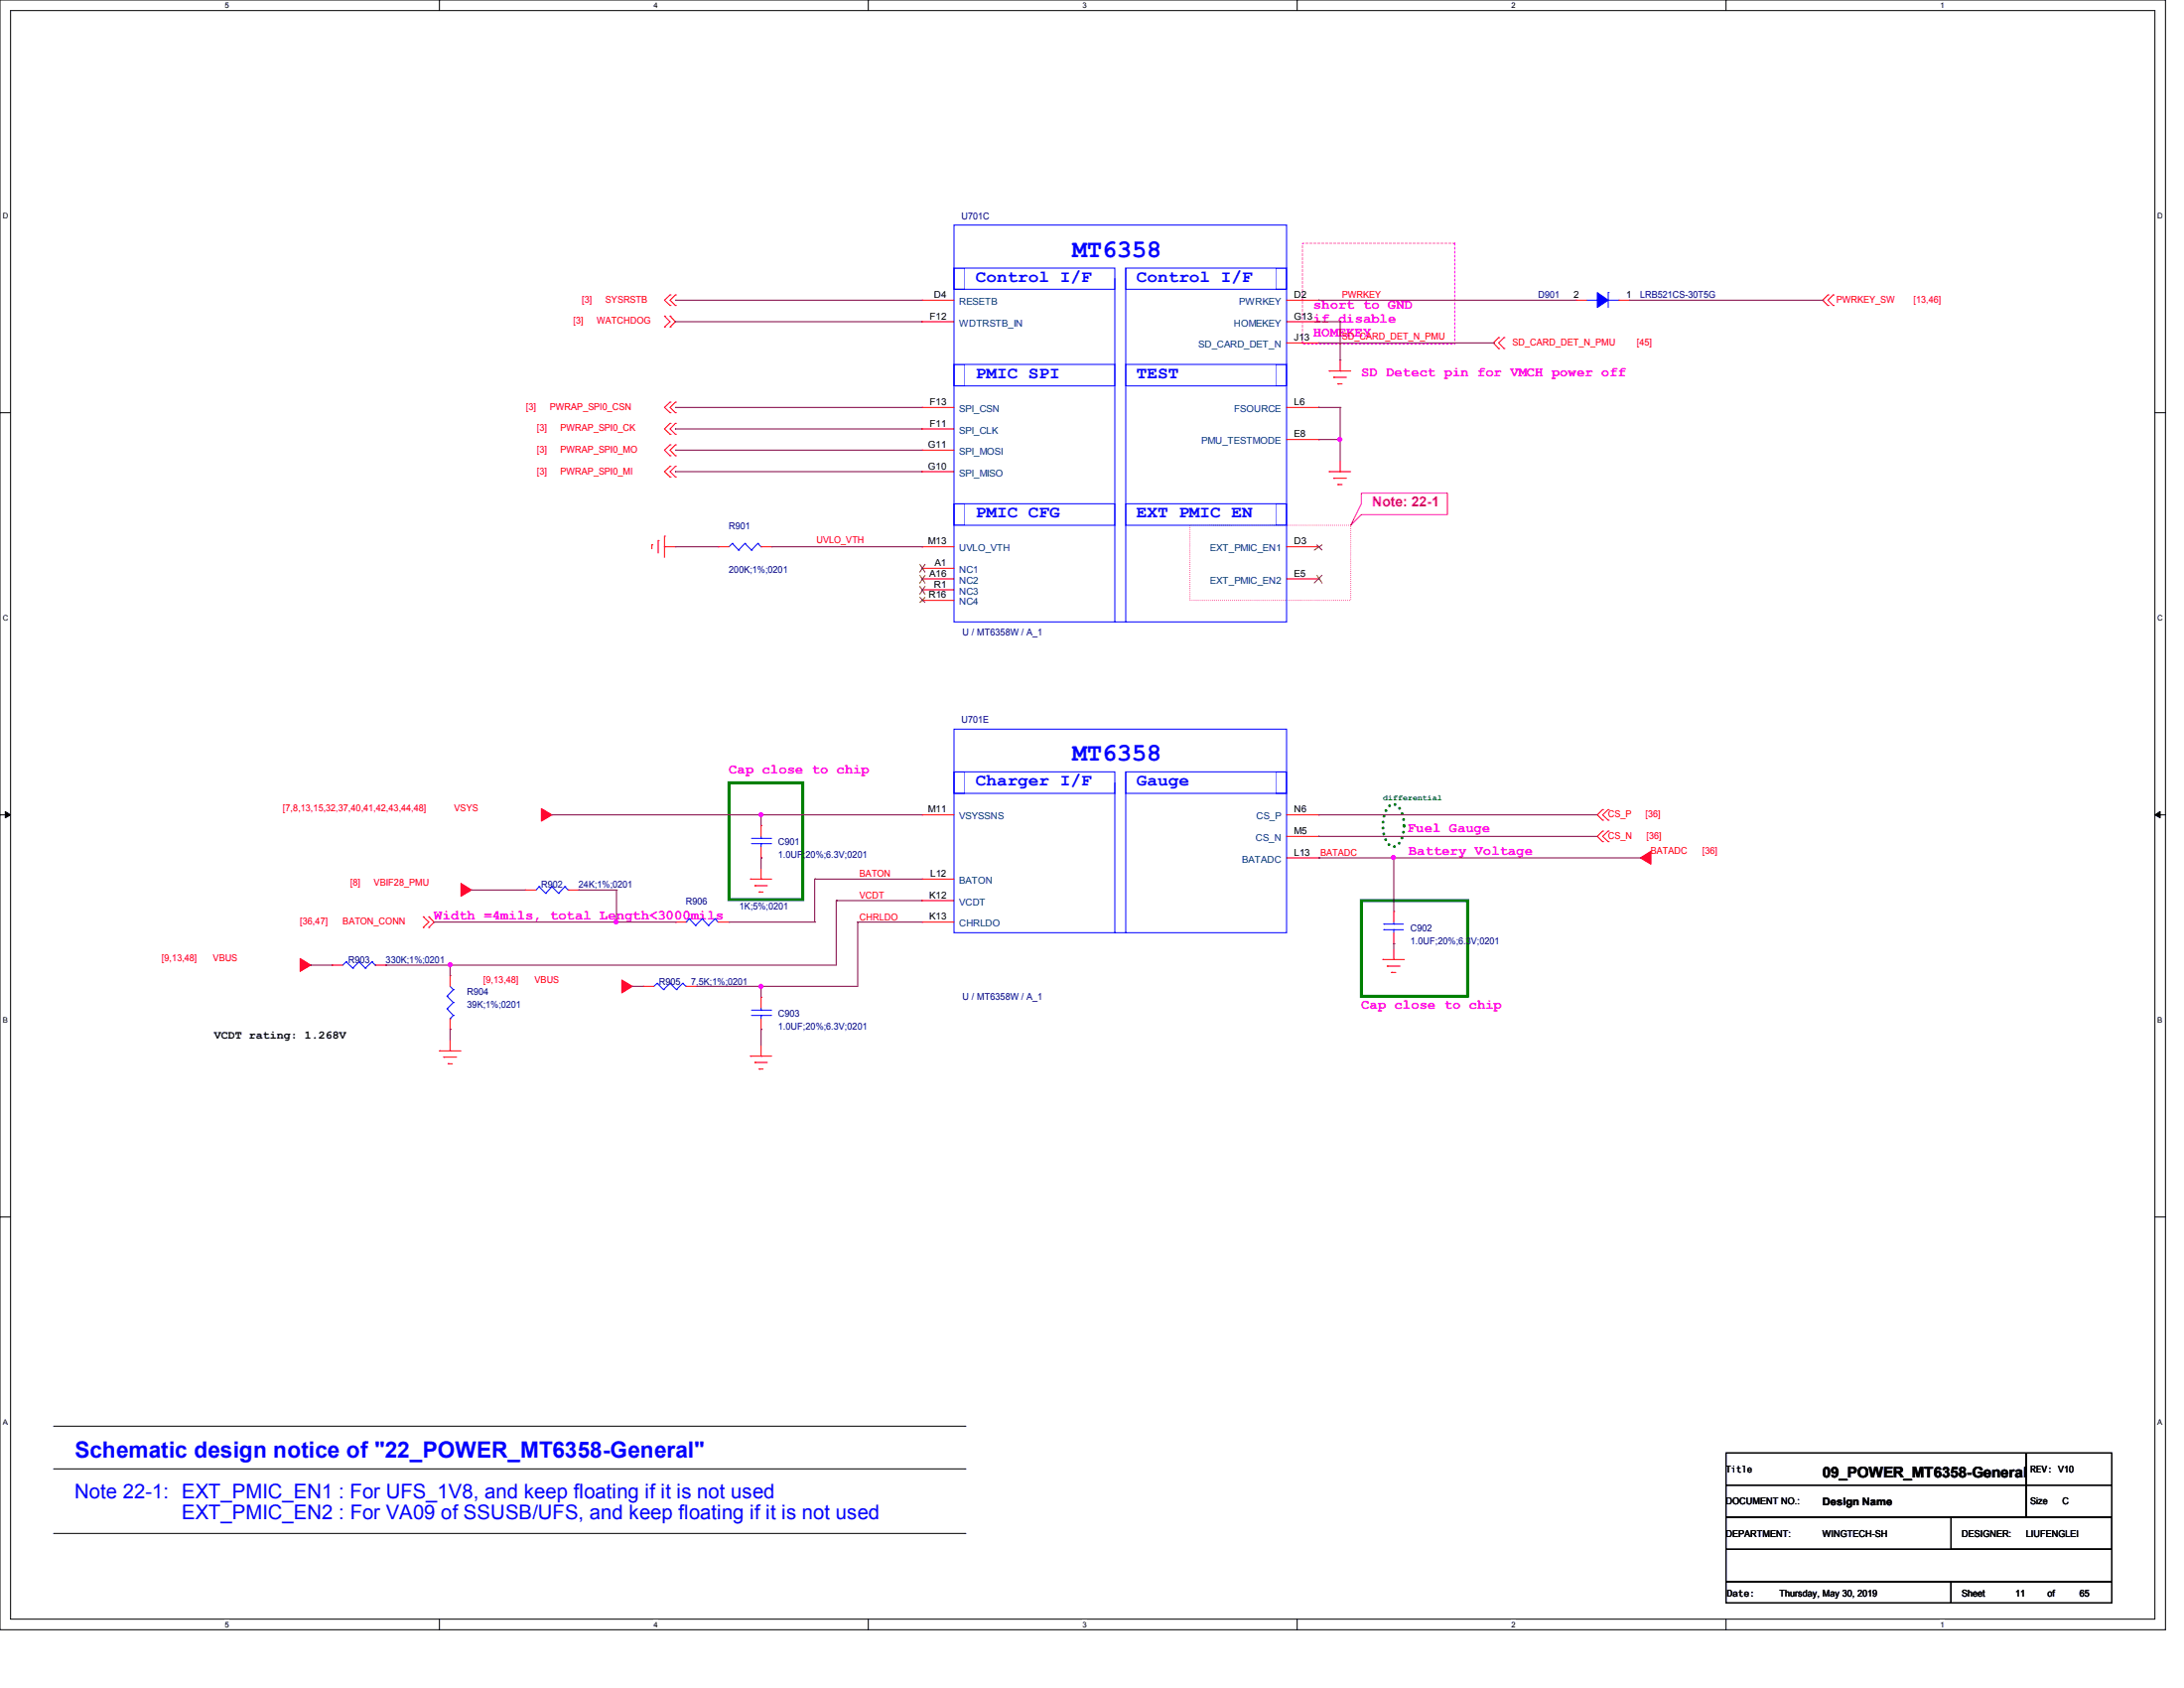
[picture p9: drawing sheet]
<svg xmlns="http://www.w3.org/2000/svg" width="279mm" height="216mm" viewBox="0 0 279 216" stroke-linecap="round" stroke-linejoin="round" font-family="sans-serif">
<path d="M0 0h277v208.4h-277zM1.4 1.4h274.3v205.7h-274.3z" fill="none" stroke="#000" stroke-width=".13"/>
<g fill="#fff">
<path d="M28.8 .1h.5v1.1h-.5z"/>
<path d="M28.8 207.2h.5v1.1h-.5z"/>
</g>
<path d="M56.2 0v1.4M56.2 207.1v1.3" fill="none" stroke="#000" stroke-width=".13"/>
<g fill="#fff">
<path d="M83.7 .1h.5v1.1h-.5z"/>
<path d="M83.7 207.2h.5v1.1h-.5z"/>
</g>
<path d="M111.1 0v1.4M111.1 207.1v1.3" fill="none" stroke="#000" stroke-width=".13"/>
<g fill="#fff">
<path d="M138.5 .1h.6v1.1h-.6z"/>
<path d="M138.5 207.2h.6v1.1h-.6z"/>
</g>
<path d="M165.9 0v1.4M165.9 207.1v1.3" fill="none" stroke="#000" stroke-width=".13"/>
<g fill="#fff">
<path d="M193.4 .1h.5v1.1h-.5z"/>
<path d="M193.4 207.2h.5v1.1h-.5z"/>
</g>
<path d="M220.8 0v1.4M220.8 207.1v1.3" fill="none" stroke="#000" stroke-width=".13"/>
<g fill="#fff">
<path d="M248.2 .1h.6v1.1h-.6z"/>
<path d="M248.2 207.2h.6v1.1h-.6z"/>
<path d="M.3 27.1h.8v1.1h-.8z"/>
<path d="M276 27.1h.7v1.1h-.7z"/>
<path d="M.3 78.5h.8v1.1h-.8z"/>
<path d="M276 78.5h.7v1.1h-.7z"/>
</g>
<path d="M0 52.8h1.4M275.7 52.8h1.3" fill="none" stroke="#000" stroke-width=".13"/>
<g fill="#fff">
<path d="M.3 129.9h.7v1.1h-.7z"/>
<path d="M276 129.9h.6v1.1h-.6z"/>
</g>
<path d="M0 104.2h1.4M275.7 104.2h1.3" fill="none" stroke="#000" stroke-width=".13"/>
<path d="M.7 103.8l.7 .4-.7 .4zM275.7 104.2l.7-.4v.8z" fill="#000" stroke="#000" stroke-width=".13"/>
<g fill="#fff">
<path d="M.3 181.4h.7v1.1h-.7z"/>
<path d="M276 181.4h.6v1.1h-.6z"/>
</g>
<g fill="none" stroke="#000" stroke-width=".13">
<path d="M0 155.7h1.4M275.7 155.7h1.3M6.9 182.4h116.5M6.9 187.9h116.5M6.9 196.1h116.5M123.4 182.4h.1M123.4 187.9h.1M123.4 196.1h.1M220.8 185.8h38.4v4.1h-38.4zM220.8 189.9h38.4v4.2h-38.4zM220.8 198.2h49.4v4.1h-49.4zM220.8 194.1h49.4v4.1h-49.4z"/>
<path d="M249.6 194.1h20.6v4.1h-20.6zM259.2 185.8h11v4.1h-11zM259.2 189.9h11v4.2h-11zM220.8 202.3h28.8v2.7h-28.8zM249.6 202.3h20.6v2.7h-20.6z"/>
</g>
<path d="M166.6 31.1h19.5v12.9h-19.5z" fill="none" stroke="#f0f" stroke-width=".13" stroke-dasharray=".3 .3"/>
<path d="M177.6 103.2a.82 .82 0 0 1 1.3 0 4.4 4.4 0 0 1 0 4.7 .82 .82 0 0 1-1.3 0 4.4 4.4 0 0 1 0-4.7z" fill="none" stroke="#008000" stroke-width=".38" stroke-dasharray="0 .8"/>
<path d="M93.3 100.1h9.4v15h-9.4zM174.2 115.2h13.5v12.2h-13.5z" fill="none" stroke="#008000" stroke-width=".38"/>
<path d="M174.2 63.1h11v2.7h-11l-1.4 1.4 1.4-2.8z" fill="none" stroke="#ff0080" stroke-width=".13"/>
<path d="M152.2 67.2h20.6v9.6h-20.6z" fill="none" stroke="#ff0080" stroke-width=".13" stroke-dasharray="0 .3"/>
<g fill="none" stroke="#f00" stroke-width=".13">
<path d="M85.7 37.7h.1M85.7 39.1h.1M85.7 37.7l-.7 .7 .7 .7M86.4 37.7h.1M86.4 39.1h.1M86.4 37.7l-.7 .7 .7 .7M117.9 38.4h4.1M117.9 38.4h.1M164.6 38.4h4.1M168.7 38.4h.1M201.6 38.4h.1M201.6 38.4h1.4"/>
<path d="M207.1 38.4h1.3M208.4 38.4h.1M233.8 39.1h.1M233.8 37.7h.1M233.8 37.7l-.6 .7 .6 .7M234.5 37.7h.1M234.5 39.1h.1M234.5 37.7l-.7 .7 .7 .7M85 40.4l.7 .7-.7 .7M85 40.4h.1M85 41.8h.1M85.7 40.4l.7 .7-.7 .7"/>
<path d="M85.7 51.4h.1M85.7 52.8h.1M85.7 54.1h.1M85.7 55.5h.1M85.7 56.9h.1M85.7 58.3h.1M85.7 59.6h.1M85.7 41.8h.1M85.7 40.4h.1M85.7 51.4l-.7 .7 .7 .7M85.7 54.1l-.7 .8 .7 .6M85.7 56.9l-.7 .7 .7 .7"/>
<path d="M85.7 59.6l-.7 .7 .7 .7M86.4 51.4h.1M86.4 52.8h.1M86.4 54.1h.1M86.4 55.5h.1M86.4 56.9h.1M86.4 58.3h.1M86.4 59.6h.1M86.4 51.4l-.7 .7 .7 .7M86.4 54.1l-.7 .8 .7 .6M86.4 56.9l-.7 .7 .7 .7M86.4 59.6l-.7 .7 .7 .7"/>
<path d="M117.9 41.1h4.1M117.9 52.1h4.1M117.9 54.9h4.1M117.9 57.6h4.1M117.9 41.1h.1M117.9 52.1h.1M117.9 54.9h.1M117.9 57.6h.1M164.6 41.1h4.1M164.6 52.1h4.1M164.6 56.2h4.1M164.6 43.9h4.1"/>
<path d="M168.7 41.1h.1M168.7 56.2h.1M168.7 52.1h.1M168.7 43.9h.1M170.1 47.5h2.7M170.1 47.5h.1M170.6 48.3h1.7M170.6 48.3h.1M171.2 49.1h.5M171.2 49.1h.1M171.4 47.5h.1M171.4 46.1v1.4"/>
<path d="M171.4 59v1.3M191.7 44.6h.1M191.7 43.2h.1M191.7 43.2l-.6 .7 .6 .7M192.4 43.2l-.7 .7 .7 .7M192.4 43.2h.1M192.4 44.6h.1M83.4 69.7h.1M83.4 69.7v.5M84.2 69.1h.1M84.2 69.1v1.6M85 69.9h1.4"/>
<path d="M85 69.9h.1M85 68.6h.1M85 68.6v2.7M85.7 61h.1M86.4 61h.1M91.9 69.9h1.4M91.9 69.9h.1M97.4 69.9h1.3M98.7 69.9h.1M117.9 60.3h4.1M117.9 69.9h4.1M117.9 74h4.1"/>
<path d="M117.9 72.7h4.1M117.9 75.4h4.1M117.9 76.8h4.1M117.9 60.3h.1M117.9 69.9h.1M117.9 72.7h.1M117.9 74h.1M117.9 75.4h.1M117.9 76.8h.1M164.6 69.9h4.1M164.6 74h4.1M168.7 69.9h.1"/>
<path d="M168.7 74h.1M170.1 60.3h2.7M170.1 60.3h.1M170.6 61.2h1.7M170.6 61.2h.1M171.2 62h.5M171.2 62h.1M171.4 60.3h.1M54.1 117.3h.1M54.1 118.6h.1M54.1 117.3l.8 .6-.8 .7M54.9 117.3l.6 .6-.6 .7"/>
<path d="M54.9 118.6h.1M54.9 117.3h.1M67.2 113.8h1.4M67.2 113.8h.1M72.7 113.8h1.3M74 113.8h.1M86.4 117.9h1.4M86.4 117.9h.1M91.9 117.9h1.4M93.3 117.9h.1M96 112.4h2.7M96 112.4h.1"/>
<path d="M96.6 113.3h1.6M96.6 113.3h.1M97.1 114.1h.1M97.1 114.1h.5M97.4 112.4h.1M97.4 105.6h.1M97.4 109.7h.1M97.4 105.6v1.4M97.4 108.3v1.4M97.4 111.1v1.3M117.9 112.4h4.1M117.9 117.9h4.1"/>
<path d="M117.9 104.2h4.1M117.9 115.2h4.1M117.9 104.2h.1M117.9 112.4h.1M117.9 115.2h.1M117.9 117.9h.1M164.6 104.2h4.1M164.6 109.7h4.1M164.6 107h4.1M168.7 109.7h.1M168.7 107h.1M168.7 104.2h.1"/>
<path d="M178.3 116.6h.1M178.3 116.6v1.3M178.3 119.3v1.4M205 104.9h.1M205 103.5h.1M205 107.7h.1M205 106.3h.1M205 103.5l-.7 .7 .7 .7M205 106.3l-.7 .7 .7 .7M205.7 103.5l-.7 .7 .7 .7M205.7 106.3l-.7 .7 .7 .7M205.7 103.5h.1"/>
<path d="M205.7 104.9h.1M205.7 106.3h.1M205.7 107.7h.1M42.5 123.4h1.4M42.5 123.4h.1M48 123.4h1.4M49.4 123.4h.1M56.2 134.4h.1M56.2 134.4h2.8M56.8 135.2h.1M56.8 135.2h1.6M57.3 136.1h.6"/>
<path d="M57.3 136.1h.1M57.6 134.4h.1M57.6 124.8h.1M57.6 131.7h.1M57.6 124.8v1.4M57.6 130.3v1.4M57.6 133v1.4M82.3 126.2h1.4M82.3 126.2h.1M87.8 126.2h1.4M89.2 126.2h.1M96 135.1h2.7"/>
<path d="M96 135.1h.1M96.6 135.9h1.6M96.6 135.9h.1M97.1 136.7h.1M97.1 136.7h.5M97.4 135.1h.1M97.4 127.6h.1M97.4 131.7h.1M97.4 127.6v1.3M97.4 130.3v1.4M97.4 133.7v1.4M176.9 122.7h2.8"/>
<path d="M176.9 122.7h.1M177.5 123.6h1.6M177.5 123.6h.1M178 124.4h.6M178 124.4h.1M178.3 122.7h.1M178.3 120.7h.1M178.3 121.4v1.3"/>
</g>
<g fill="#f00" stroke="#f00" stroke-width=".13">
<path d="M69.3 103.4l1.3 .8-1.3 .8z" fill-rule="evenodd"/>
<path d="M59 113l1.3 .8-1.3 .8z" fill-rule="evenodd"/>
<path d="M38.4 122.6l1.4 .8-1.4 .8z" fill-rule="evenodd"/>
<path d="M79.5 125.3l1.4 .9-1.4 .8z" fill-rule="evenodd"/>
<path d="M209.8 109.7l1.4-.8v1.6z" fill-rule="evenodd"/>
</g>
<g fill="none" stroke="#00f" stroke-width=".13">
<path d="M122 34.3h20.6v2.7h-20.6zM122 28.8h42.6v50.7h-42.6zM122 34.3h1.4v2.7h-1.4zM142.6 35.6v43.9M144 34.3v45.2M144 34.3h20.6v2.7h-20.6zM163.2 34.3h1.4v2.7h-1.4zM203 38.4h1.3M204.3 38.4h.1M205.7 37.4h.1M205.7 37.4v1.9M205.7 38.4h1.4"/>
<path d="M207.1 38.4h.1M122 46.6h20.6v2.8h-20.6zM122 46.6h1.4v2.8h-1.4zM144 46.6h20.6v2.8h-20.6zM163.2 46.6h1.4v2.8h-1.4zM93.7 69.5l-.4 .4M93.7 69.5h.1M93.7 69.5l.8 .9M94.5 70.4h.1M95.3 69.5h.1M95.3 69.5l.8 .9M95.3 69.5l-.8 .9"/>
<path d="M96.1 70.4h.1M96.9 69.5h.1M96.9 69.5l.5 .4M96.9 69.5l-.8 .9M97.4 69.9h.1M122 64.4h20.6v2.8h-20.6zM122 64.4h1.4v2.8h-1.4zM142.6 79.5h.1M144 79.5h.1M144 64.4h20.6v2.8h-20.6zM163.2 64.4h1.4v2.8h-1.4zM122 98.7h20.6v2.8h-20.6z"/>
<path d="M122 93.3h42.6v26h-42.6zM122 98.7h1.4v2.8h-1.4zM144 98.7v20.6M144 98.7h20.6v2.8h-20.6zM163.2 98.7h1.4v2.8h-1.4zM69 113.4l-.4 .4M69 113.4h.1M69 113.4l.8 .9M69.8 114.3h.1M70.6 113.4h.1M70.6 113.4l.9 .9M70.6 113.4l-.8 .9"/>
<path d="M71.5 114.3h.1M72.3 113.4h.1M72.3 113.4l.4 .4M72.3 113.4l-.8 .9M72.7 113.8h.1M87.8 117.9h.1M88.2 117.5l.8 .9M88.2 117.5h.1M88.2 117.5l-.4 .4M89 118.4h.1M89.8 117.5h.1M89.8 117.5l-.8 .9"/>
<path d="M89.8 117.5l.8 .9M90.6 118.4h.1M91.5 117.5l.4 .4M91.5 117.5h.1M91.5 117.5l-.9 .9M96.1 107.9h2.5M96.1 107.2h2.5M97.4 107.2h.1M97.4 107.9h.1M97.4 107v.2M97.4 107.9v.4M98.6 107.9h.1"/>
<path d="M98.6 107.2h.1M142.6 119.3h.1M142.6 100.1v19.2M144 119.3h.1M177 118.9h.1M177 118.2h.1M177 118.9h2.5M177 118.2h2.5M178.3 118.2h.1M178.3 118.9h.1M178.3 117.9v.3M178.3 118.9v.4"/>
<path d="M44.3 123h.1M44.3 123l.8 .8M44.3 123l-.4 .4M45.1 123.8h.1M45.9 123h.1M45.9 123l.8 .8M45.9 123l-.8 .8M46.7 123.8h.1M47.6 123l-.9 .8M47.6 123h.1M47.6 123l.4 .4M48 123.4h.1"/>
<path d="M57.2 127.4h.1M57.2 129h.1M57.2 127.4l.8 .8M57.2 129l.8 .9M57.6 130.3h.1M57.6 126.2l.4 .4M58 126.6h.1M58 128.2h.1M58 129.9h.1M58 126.6l-.8 .8M58 128.2l-.8 .8M58 129.9l-.4 .4"/>
<path d="M84.1 125.8l-.4 .4M84.1 125.8h.1M84.1 125.8l.8 .8M84.9 126.6h.1M85.7 125.8h.1M85.7 125.8l.8 .8M85.7 125.8l-.8 .8M86.5 126.6h.1M87.3 125.8h.1M87.3 125.8l.5 .4M87.3 125.8l-.8 .8M87.8 126.2h.1"/>
<path d="M96.1 129.9h2.5M96.1 129.2h2.5M97.4 129.2h.1M97.4 129.9h.1M97.4 128.9v.3M97.4 129.9v.4M98.6 129.9h.1M98.6 129.2h.1"/>
</g>
<path d="M204.3 37.4l1.4 1-1.4 .9z" fill-rule="evenodd" fill="#00f" stroke="#00f" stroke-width=".13"/>
<path d="M117.7 72.1l.7 1.1M117.7 73.6l.7 1M117.7 75l.7 1M117.7 76.4l.7 .7M118.4 72.1l-.7 1.1M118.4 73.6l-.7 1M118.4 75l-.7 1M118.4 76.4l-.7 .7M168.5 69.7l.7 .7M168.5 73.6l.7 1M169.2 69.7l-1.1 .7M169.2 73.6l-1.1 1" fill="none" stroke="#804000" stroke-width=".13"/>
<g fill="none" stroke="#800040" stroke-width=".13">
<path d="M86.4 38.4h.1M86.4 38.4h31.5M168.7 38.4h32.9M168.7 38.4h.1M208.4 38.4h24.8M233.2 38.4h.1M86.4 41.1h.1M86.4 57.6h.1M86.4 52.1h.1M86.4 54.9h.1M86.4 52.1h31.5M86.4 41.1h31.5"/>
<path d="M86.4 57.6h31.5M86.4 54.9h31.5M168.7 56.2h2.7M168.7 52.1h2.7M168.7 56.2h.1M168.7 52.1h.1M168.7 43.9h22.4M168.7 41.1h2.8M171.4 52.1h.1M171.4 56.2h.1M171.4 41.1h.1M171.4 46.1h.1"/>
<path d="M171.4 41.1v5M171.4 52.1v6.9M191.1 43.9h.1M86.4 69.9h5.5M86.4 60.3h.1M86.4 69.9h.1M86.4 60.3h31.5M98.7 69.9h19.2M117.9 69.9h.1M55.5 117.9h30.9M55.5 117.9h.1M60.3 113.8h.1"/>
<path d="M60.3 113.8h6.9M70.6 104.2h47.3M70.6 104.2h.1M74 113.8h4.9M74 113.8h.1M78.9 113.8h.1M78.9 113.8v4.1M86.4 117.9h.1M93.3 117.9h10.9M97.4 109.7h.1M97.4 104.2h.1M97.4 104.2v1.4"/>
<path d="M97.4 109.7v1.4M104.2 112.4h.1M104.2 117.9h.1M104.2 112.4v5.5M104.2 112.4h13.7M107 115.2h.1M107 115.2v8.2h-57.6M107 115.2h10.9M109.7 117.9h8.2M109.7 117.9h.1M109.7 117.9v8.3h-20.5M168.7 104.2h35.6"/>
<path d="M168.7 107h35.6M168.7 109.7h41.1M168.7 104.2h.1M168.7 107h.1M168.7 109.7h.1M178.3 109.7h.1M178.3 109.7v6.9M209.8 109.7h.1M39.8 123.4h.1M39.8 123.4h2.7M49.4 123.4h.1M57.6 123.4h.1"/>
<path d="M57.6 131.7h.1M57.6 123.4v1.4M57.6 131.7v1.3M80.9 126.2h1.4M80.9 126.2h.1M89.2 126.2h.1M97.4 126.2h.1M97.4 131.7h.1M97.4 126.2v1.4M97.4 131.7v2M178.3 120.7h.1M178.3 120.7v.7"/>
</g>
<g fill="#f0f" stroke="#f0f" stroke-width=".13">
<circle cx="171.4" cy="56.2" r=".24"/>
<circle cx="78.8" cy="117.9" r=".24"/>
<circle cx="97.3" cy="126.1" r=".24"/>
<circle cx="57.6" cy="123.4" r=".25"/>
<circle cx="178.3" cy="109.7" r=".25"/>
<circle cx="97.3" cy="104.2" r=".23"/>
</g>
<g font-size="3.3" fill="#00f">
<text x="137.2" y="32.9">MT6358</text>
<text x="137.2" y="97.3">MT6358</text>
</g>
<text font-size="2.9" fill="#00f" x="9.6" y="186.4">Schematic design notice of &quot;22_POWER_MT6358-General&quot;</text>
<g font-size="2.6" fill="#00f">
<text x="9.6" y="191.6">Note 22-1: EXT_PMIC_EN1 : For UFS_1V8, and keep floating if it is not used</text>
<text x="23.3" y="194.3">EXT_PMIC_EN2 : For VA09 of SSUSB/UFS, and keep floating if it is not used</text>
</g>
<g font-size="2.2" fill="#00f">
<text x="124.8" y="36.1">Control I/F</text>
<text x="145.4" y="36.1">Control I/F</text>
<text x="124.8" y="48.4">PMIC SPI</text>
<text x="145.4" y="48.4">TEST</text>
<text x="124.8" y="66.2">PMIC CFG</text>
<text x="145.4" y="66.2">EXT PMIC EN</text>
<text x="124.8" y="100.5">Charger I/F</text>
<text x="145.4" y="100.5">Gauge</text>
</g>
<text font-size="1.9" x="233.2" y="189">09_POWER_MT6358-General</text>
<g font-size="1.8" fill="#f0f">
<text x="168" y="39.5">short to GND</text>
<text x="168" y="41.3">if disable</text>
<text x="168" y="43.1">HOMEKEY</text>
<text x="174.2" y="48.1">SD Detect pin for VMCH power off</text>
<text x="93.3" y="98.9">Cap close to chip</text>
<text x="180.1" y="106.4">Fuel Gauge</text>
<text x="180.2" y="109.3">Battery Voltage</text>
<text x="55.5" y="117.6">Width =4mils, total Length&lt;3000mils</text>
<text x="174.2" y="129.1">Cap close to chip</text>
</g>
<text font-size="1.8" fill="#ff0080" x="175.5" y="64.7">Note: 22-1</text>
<text font-size="1.5" x="27.4" y="132.9">VCDT rating: 1.268V</text>
<text font-size="1.4" x="233.1" y="192.6">Design Name</text>
<g font-size="1.2" fill="#000080">
<text x="123" y="28">U701C</text>
<text x="196.8" y="38.1">D901</text>
<text x="209.8" y="38.1">LRB521CS-30T5G</text>
<text x="93.3" y="67.6">R901</text>
<text x="93.3" y="73.3">200K;1%;0201</text>
<text x="123.1" y="81.2">U / MT6358W / A_1</text>
<text x="123" y="92.5">U701E</text>
<text x="69.3" y="113.6">R902</text>
<text x="74" y="113.6">24K;1%;0201</text>
<text x="99.6" y="108.1">C901</text>
<text x="99.6" y="109.8">1.0UF;20%;6.3V;0201</text>
<text x="87.7" y="115.7">R906</text>
<text x="94.6" y="116.3">1K;5%;0201</text>
<text x="180.5" y="119.1">C902</text>
<text x="44.6" y="123.2">R903</text>
<text x="49.4" y="123.2">330K;1%;0201</text>
<text x="84.3" y="125.9">R905</text>
<text x="88.4" y="125.9">7.5K;1%;0201</text>
<text x="180.5" y="120.7">1.0UF;20%;6.3V;0201</text>
<text x="59.8" y="127.3">R904</text>
<text x="59.8" y="128.9">39K;1%;0201</text>
<text x="99.6" y="130">C903</text>
<text x="99.6" y="131.7">1.0UF;20%;6.3V;0201</text>
<text x="123.1" y="127.8">U / MT6358W / A_1</text>
</g>
<g font-size="1.2" fill="#f00">
<text x="73.4" y="41.4">[3]</text>
<text x="74.5" y="38.7">[3]</text>
<text x="76.4" y="41.4">WATCHDOG</text>
<text x="77.5" y="38.7">SYSRSTB</text>
<text x="171.7" y="38.1">PWRKEY</text>
<text x="234.9" y="38.7">PWRKEY_SW</text>
<text x="244.8" y="38.7">[13,46]</text>
<text x="171.7" y="43.4">SD_CARD_DET_N_PMU</text>
<text x="193.5" y="44.2">SD_CARD_DET_N_PMU</text>
<text x="209.4" y="44.2">[45]</text>
<text x="67.3" y="52.4">[3]</text>
<text x="70.4" y="52.4">PWRAP_SPI0_CSN</text>
<text x="68.7" y="55.2">[3]</text>
<text x="68.7" y="57.9">[3]</text>
<text x="71.7" y="55.2">PWRAP_SPI0_CK</text>
<text x="71.7" y="57.9">PWRAP_SPI0_MO</text>
<text x="68.7" y="60.7">[3]</text>
<text x="71.7" y="60.7">PWRAP_SPI0_MI</text>
<text x="104.5" y="69.5">UVLO_VTH</text>
<text x="36.2" y="103.7">[7,8,13,15,32,37,40,41,42,43,44,48]</text>
<text x="58.1" y="103.7">VSYS</text>
<text x="205.7" y="104.6">CS_P</text>
<text x="205.7" y="107.3">CS_N</text>
<text x="210.5" y="104.6">[36]</text>
<text x="210.6" y="107.3">[36]</text>
<text x="44.8" y="113.3">[8]</text>
<text x="47.8" y="113.3">VBIF28_PMU</text>
<text x="110" y="112.2">BATON</text>
<text x="168.9" y="109.5">BATADC</text>
<text x="211.2" y="109.2">BATADC</text>
<text x="217.8" y="109.2">[36]</text>
<text x="38.4" y="118.3">[36,47]</text>
<text x="43.9" y="118.3">BATON_CONN</text>
<text x="110" y="114.9">VCDT</text>
<text x="110" y="117.7">CHRLDO</text>
<text x="20.7" y="122.9">[9,13,48]</text>
<text x="27.3" y="122.9">VBUS</text>
<text x="61.8" y="125.7">[9,13,48]</text>
<text x="68.4" y="125.7">VBUS</text>
</g>
<g font-size="1.2">
<text x="119" y="40.9">F12</text>
<text x="119.5" y="38.1">D4</text>
<text x="165.6" y="38.1">D2</text>
<text x="165.6" y="40.9">G13</text>
<text x="201.3" y="38.1">2</text>
<text x="208.1" y="38.1">1</text>
<text x="165.6" y="43.6">J13</text>
<text x="119" y="51.8">F13</text>
<text x="165.6" y="51.8">L6</text>
<text x="118.7" y="57.3">G11</text>
<text x="119" y="54.6">F11</text>
<text x="165.6" y="55.9">E8</text>
<text x="118.7" y="60">G10</text>
<text x="118.7" y="69.6">M13</text>
<text x="165.6" y="69.6">D3</text>
<text x="118.8" y="76.5">R16</text>
<text x="118.9" y="73.7">A16</text>
<text x="119.5" y="75.1">R1</text>
<text x="119.6" y="72.4">A1</text>
<text x="165.6" y="73.7">E5</text>
<text x="118.7" y="103.9">M11</text>
<text x="165.6" y="103.9">N6</text>
<text x="165.6" y="106.7">M5</text>
<text x="119" y="112.1">L12</text>
<text x="165.6" y="109.4">L13</text>
<text x="118.9" y="114.9">K12</text>
<text x="118.9" y="117.6">K13</text>
<text x="220.8" y="188.3">Title</text>
<text x="259.7" y="188.3">REV: V10</text>
<text x="220.8" y="192.4">DOCUMENT NO.:</text>
<text x="220.8" y="196.6">DEPARTMENT:</text>
<text x="233.1" y="196.6">WINGTECH-SH</text>
<text x="251" y="196.6">DESIGNER:</text>
<text x="259.2" y="196.6">LIUFENGLEI</text>
<text x="259.7" y="192.4">Size</text>
<text x="263.8" y="192.4">C</text>
<text x="220.9" y="204.3">Date:</text>
<text x="227.6" y="204.3">Thursday, May 30, 2019</text>
<text x="251" y="204.3">Sheet</text>
<text x="257.8" y="204.3">11</text>
<text x="261.9" y="204.3">of</text>
<text x="266" y="204.3">65</text>
</g>
<g font-size="1.2" fill="#004080">
<text x="122.7" y="39">RESETB</text>
<text x="122.7" y="41.7">WDTRSTB_IN</text>
<text x="157.9" y="41.7">HOMEKEY</text>
<text x="158.5" y="39">PWRKEY</text>
<text x="153.3" y="44.5">SD_CARD_DET_N</text>
<text x="122.7" y="52.7">SPI_CSN</text>
<text x="157.9" y="52.7">FSOURCE</text>
<text x="122.7" y="55.5">SPI_CLK</text>
<text x="122.7" y="58.2">SPI_MOSI</text>
<text x="153.7" y="56.8">PMU_TESTMODE</text>
<text x="122.7" y="60.9">SPI_MISO</text>
<text x="122.7" y="70.5">UVLO_VTH</text>
<text x="154.8" y="70.5">EXT_PMIC_EN1</text>
<text x="122.7" y="73.3">NC1</text>
<text x="122.7" y="74.6">NC2</text>
<text x="122.7" y="76">NC3</text>
<text x="122.7" y="77.4">NC4</text>
<text x="154.8" y="74.6">EXT_PMIC_EN2</text>
<text x="122.7" y="104.8">VSYSSNS</text>
<text x="160.6" y="107.6">CS_N</text>
<text x="160.7" y="104.8">CS_P</text>
<text x="122.7" y="113">BATON</text>
<text x="158.9" y="110.3">BATADC</text>
<text x="122.7" y="115.8">VCDT</text>
<text x="122.7" y="118.5">CHRLDO</text>
</g>
<text font-size="1.1" fill="#008000" x="176.9" y="102.4">differential</text>
<g font-size="1">
<text x="28.8" y="1">5</text>
<text x="83.6" y="1">4</text>
<text x="138.5" y="1">3</text>
<text x="193.4" y="1">2</text>
<text x="248.2" y="1">1</text>
<text x=".3" y="27.9">D</text>
<text x="276" y="27.9">D</text>
<text x=".3" y="79.4">C</text>
<text x="276" y="79.4">C</text>
<text x=".3" y="130.8">B</text>
<text x="276" y="130.8">B</text>
<text x=".3" y="182.2">A</text>
<text x="276" y="182.2">A</text>
<text x="28.8" y="208.1">5</text>
<text x="83.6" y="208.1">4</text>
<text x="138.5" y="208.1">3</text>
<text x="193.4" y="208.1">2</text>
<text x="248.2" y="208.1">1</text>
</g>
</svg>
